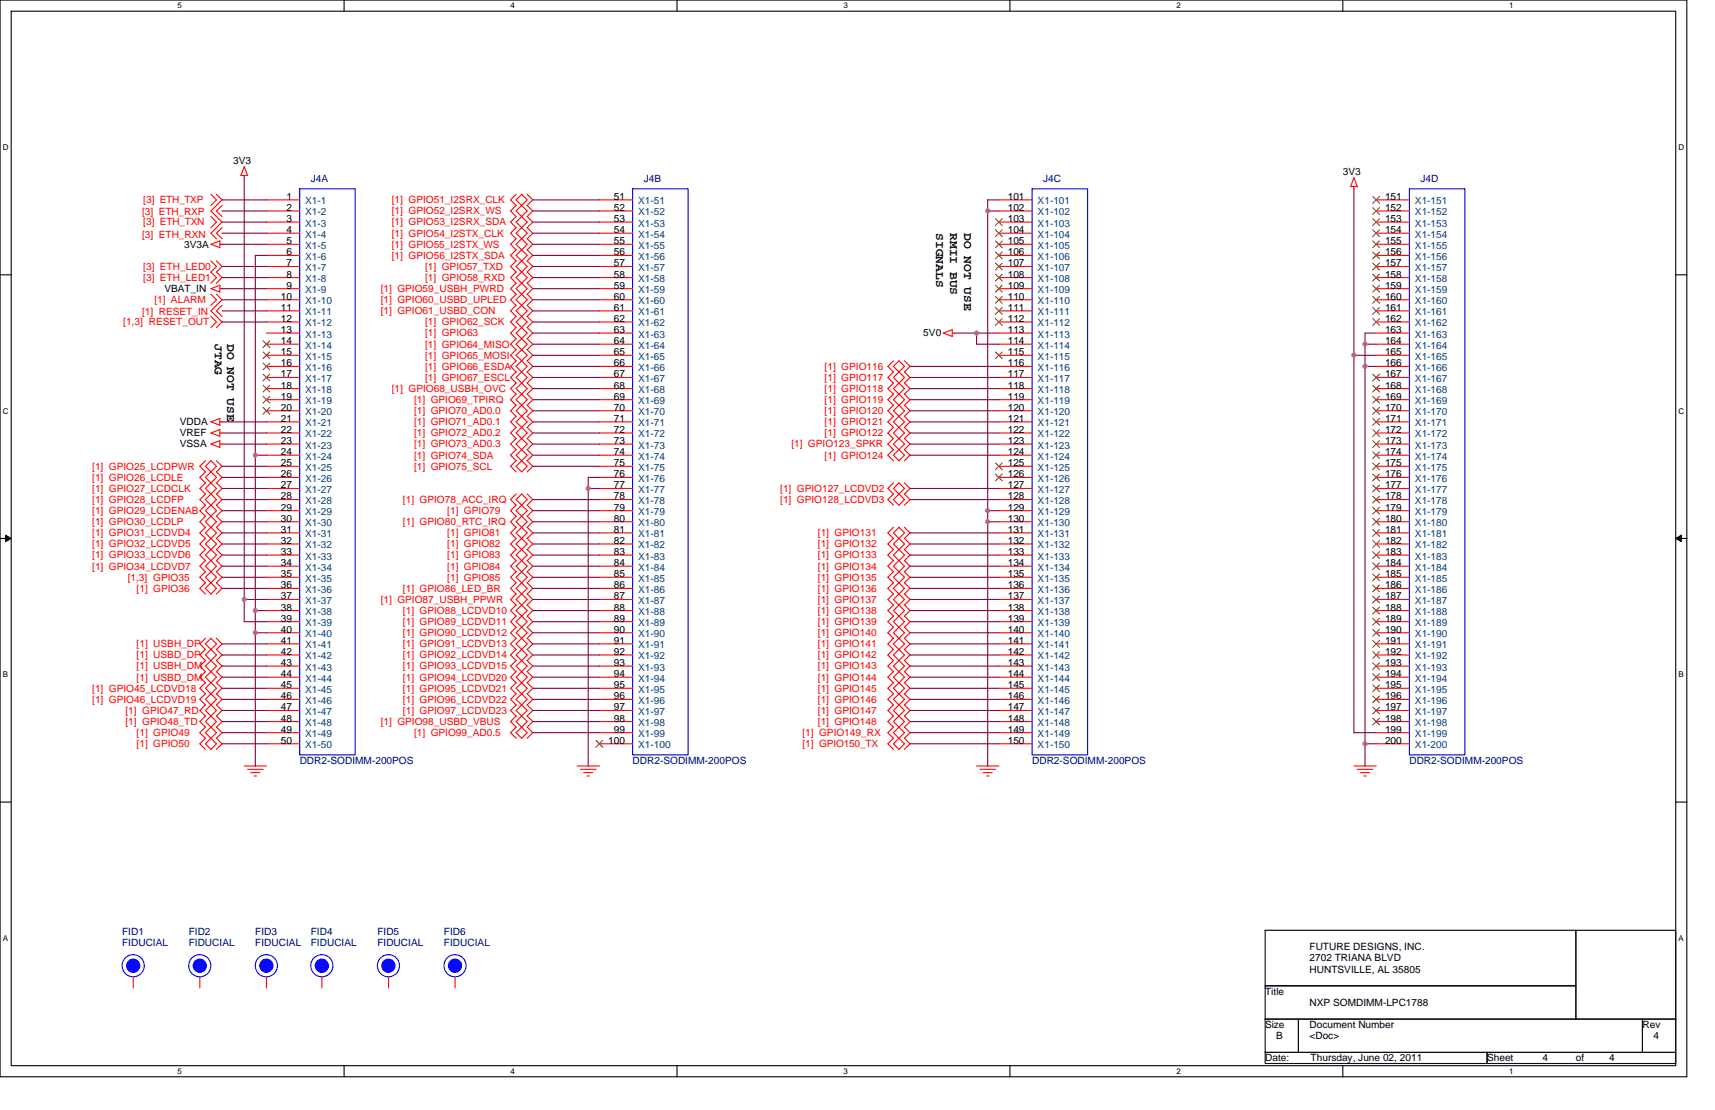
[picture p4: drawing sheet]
<svg xmlns="http://www.w3.org/2000/svg" width="432mm" height="279mm" viewBox="0 0 432 279" stroke-linecap="round" stroke-linejoin="round" font-family="sans-serif">
<path d="M0 0h424.7v271h-424.7zM2.8 2.8h419.1v265.4h-419.1z" fill="none" stroke="#000" stroke-width=".28"/>
<g fill="#fff">
<path d="M44.7 .3h1.1v2.2h-1.1z"/>
<path d="M44.7 268.5h1.1v2.3h-1.1z"/>
</g>
<path d="M86.6 0v2.8M86.6 268.2v2.8" fill="none" stroke="#000" stroke-width=".28"/>
<g fill="#fff">
<path d="M128.5 .3h1.2v2.2h-1.2z"/>
<path d="M128.5 268.5h1.2v2.3h-1.2z"/>
</g>
<path d="M170.5 0v2.8M170.5 268.2v2.8" fill="none" stroke="#000" stroke-width=".28"/>
<g fill="#fff">
<path d="M212.4 .3h1.1v2.2h-1.1z"/>
<path d="M212.4 268.5h1.1v2.3h-1.1z"/>
</g>
<path d="M254.3 0v2.8M254.3 268.2v2.8" fill="none" stroke="#000" stroke-width=".28"/>
<g fill="#fff">
<path d="M296.2 .3h1.1v2.2h-1.1z"/>
<path d="M296.2 268.5h1.1v2.3h-1.1z"/>
</g>
<path d="M338.1 0v2.8M338.1 268.2v2.8" fill="none" stroke="#000" stroke-width=".28"/>
<g fill="#fff">
<path d="M380 .3h1.1v2.2h-1.1z"/>
<path d="M380 268.5h1.1v2.3h-1.1z"/>
<path d="M.7 36h1.5v2.2h-1.5z"/>
<path d="M422.6 36h1.5v2.2h-1.5z"/>
<path d="M.7 102.3h1.5v2.3h-1.5z"/>
<path d="M422.6 102.3h1.5v2.3h-1.5z"/>
</g>
<path d="M0 69.2h2.8M421.9 69.2h2.8" fill="none" stroke="#000" stroke-width=".28"/>
<g fill="#fff">
<path d="M.7 168.7h1.4v2.2h-1.4z"/>
<path d="M422.6 168.7h1.3v2.2h-1.3z"/>
</g>
<path d="M0 135.5h2.8M421.9 135.5h2.8" fill="none" stroke="#000" stroke-width=".28"/>
<path d="M1.4 134.7l1.4 .8-1.4 .8zM421.9 135.5l1.4-.8v1.6z" fill="#000" stroke="#000" stroke-width=".25"/>
<g fill="#fff">
<path d="M.7 235.1h1.4v2.2h-1.4z"/>
<path d="M422.6 235.1h1.4v2.2h-1.4z"/>
</g>
<path d="M0 201.9h2.8M421.9 201.9h2.8M318.5 234.2h78.3v13.9h-78.3zM396.8 234.2h25.1v22.3h-25.1zM318.5 248.1h78.3v8.4h-78.3zM318.5 256.5h8.4v8.4h-8.4zM326.9 256.5h86.6v8.4h-86.6zM413.5 256.5h8.4v8.4h-8.4zM318.5 264.9h55.9v2.8h-55.9zM374.4 264.9h47.5v2.8h-47.5z" fill="none" stroke="#000" stroke-width=".28"/>
<g fill="none" stroke="#f00" stroke-width=".28">
<path d="M53.1 48.9l1.4 1.4-1.4 1.4M53.1 54.5l1.4 1.4-1.4 1.4M54.5 48.9l1.4 1.4-2.8 2.8 2.8 2.8-2.8 2.8 1.4 1.4M55.9 51.7l-1.4 1.4 1.4 1.4M55.9 57.3l-1.4 1.4 1.4 1.4M61.5 44.2v.5M62.3 44.2h-1.7l.9-2.3 .9 2.3M67.1 50.3h8.4M67.1 53.1h8.4M67.1 55.9h8.4M67.1 58.7h8.4M130 48.9l-1.5 1.4 1.5 1.4"/>
<path d="M130 51.7l-1.5 1.4 1.5 1.4-1.5 1.4 1.5 1.4M130 57.3l-1.5 1.4 1.5 1.4M131.3 48.9l1.4 1.4-2.8 2.8 2.8 2.8-2.8 2.8 2.8 2.8-2.8 2.8 1.5 1.4M131.4 48.9l-1.5 1.4 2.8 2.8-2.8 2.8 2.8 2.8-2.8 2.8 2.8 2.8-2.8 2.8 2.8 2.8-2.8 2.8 2.8 2.8-2.8 2.8 2.8 2.7-2.8 2.8 1.5 1.5M132.7 48.9l1.4 1.4-1.4 1.4M132.7 51.7l1.4 1.4-1.4 1.4 1.4 1.4-1.4 1.4M132.7 57.3l1.4 1.4-1.4 1.4M150.9 50.3h8.4M150.9 53.1h8.4M150.9 55.9h8.4M150.9 58.7h8.4M251.5 50.3h8.4"/>
<path d="M251.5 53.1h8.4M251.5 55.9h8.4M251.5 58.7h8.4M340.9 47v.5M340.9 44.7l.9 2.3M340.9 44.7l-.9 2.3h1.7M346.5 50.3h8.4M346.5 53.1h8.4M346.5 55.9h8.4M346.5 58.7h8.4M53.1 61.5l2.3 .8M53.1 65.7l1.4 1.4-1.4 1.4 1.4 1.4-1.4 1.4"/>
<path d="M53.1 74l1.4 1.5-1.4 1.4M53.1 79.6l1.4 1.4-1.4 1.5M54.5 65.7l1.4 1.4-1.4 1.4 1.4 1.4-1.4 1.4M54.5 74l1.4 1.5-2.8 2.8 2.8 2.7-1.4 1.5M55.4 60.6v1.8M55.4 71.8v1.7l-2.3-.9M55.4 72.7h.5M55.4 61.5h.5M55.4 71.8l-2.3 .9M55.4 60.6l-2.3 .9M55.9 76.8l-1.4 1.5 1.4 1.4M67.1 72.7h8.4"/>
<path d="M67.1 61.5h8.4M67.1 64.3h8.4M67.1 67.1h8.4M67.1 69.9h8.4M67.1 75.5h8.4M67.1 78.3h8.4M130 60.1l-1.5 1.4 1.5 1.4-1.5 1.4 1.5 1.4M130 65.7l-1.5 1.4 1.5 1.4-1.5 1.4 1.5 1.4M130 71.2l-1.5 1.5 1.5 1.4M130 74l-1.5 1.5 1.5 1.4-1.5 1.4 1.5 1.4M130 79.6l-1.5 1.4 1.5 1.5M131.3 65.7l1.4 1.4-2.8 2.8 2.8 2.8-2.8 2.8 2.8 2.8-2.8 2.7 2.8 2.8-2.8 2.8 2.8 2.8-2.8 2.8 2.8 2.8-2.8 2.8 2.8 2.8-2.8 2.8 2.8 2.8-2.8 2.8 2.8 2.8-2.8 2.8 2.8 2.8-1.4 1.4"/>
<path d="M132.7 74l1.4 1.5-1.4 1.3 1.4 1.5-1.4 1.4M132.7 79.6l1.4 1.4-1.4 1.5M132.7 60.1l1.4 1.4-1.4 1.4 1.4 1.4-1.4 1.4M132.7 65.7l1.4 1.4-1.4 1.4 1.4 1.4-1.4 1.4M132.7 71.2l1.4 1.5-1.4 1.4M150.9 72.7h8.4M150.9 61.5h8.4M150.9 64.3h8.4M150.9 67.1h8.4M150.9 69.9h8.4M150.9 75.5h8.4M150.9 78.3h8.4"/>
<path d="M251.5 72.7h8.4M251.5 61.5h8.4M251.5 64.3h8.4M251.5 67.1h8.4M251.5 69.9h8.4M251.5 75.5h8.4M251.5 78.3h8.4M346.5 72.7h8.4M346.5 61.5h8.4M346.5 64.3h8.4M346.5 67.1h8.4M346.5 69.9h8.4"/>
<path d="M346.5 75.5h8.4M346.5 78.3h8.4M67.1 83.8h8.4M67.1 81h8.4M67.1 86.6h8.4M67.1 89.4h8.4M67.1 92.2h8.4M67.1 95h8.4M67.1 97.8h8.4M130 82.4l-1.5 1.4 1.5 1.5M130 88l-1.5 1.4 1.5 1.4-1.5 1.4 1.5 1.4M130 85.2l-1.5 1.4 1.5 1.5"/>
<path d="M130 96.4l-1.5 1.4 1.5 1.4-1.5 1.4 1.5 1.4M130 93.6l-1.5 1.4 1.5 1.4M131.3 85.2l1.4 1.4-2.8 2.8 2.8 2.8-2.8 2.8 2.8 2.8-2.8 2.8 2.8 2.8-2.8 2.8 2.8 2.8-2.8 2.8 2.8 2.8-2.8 2.8 1.5 1.4M132.7 85.2l1.4 1.4-1.4 1.5M132.7 88l1.4 1.4-1.4 1.4 1.4 1.4-1.4 1.4M132.7 96.4l1.4 1.4-1.4 1.4 1.4 1.4-1.4 1.4M132.7 93.6l1.4 1.4-1.4 1.4M132.7 82.4l1.4 1.4-1.4 1.5M150.9 83.8h8.4M150.9 81h8.4M150.9 86.6h8.4M150.9 89.4h8.4"/>
<path d="M150.9 92.2h8.4M150.9 95h8.4M150.9 97.8h8.4M225 93.6l-1.5 1.4 1.5 1.4M225 96.4l-1.5 1.4 1.5 1.4-1.5 1.4 1.5 1.4M225 90.8l-1.5 1.4 1.5 1.4M226.3 90.8l1.4 1.4-2.8 2.8 2.8 2.8-2.8 2.8 2.8 2.8-2.8 2.8 2.8 2.8-2.8 2.8 2.8 2.8-1.4 1.4M226.4 90.8l-1.5 1.4 2.8 2.8-2.8 2.8 2.8 2.8-2.8 2.8 2.8 2.8-2.8 2.8 2.8 2.8-2.8 2.8 1.5 1.4M227.7 90.8l1.4 1.4-1.4 1.4M227.7 96.4l1.4 1.4-1.4 1.4 1.4 1.4-1.4 1.4M227.7 93.6l1.4 1.4-1.4 1.4M239.8 83v1.7"/>
<path d="M239.8 83.8h.5M239.8 83l-2.3 .8 2.3 .9M251.5 83.8h8.4M251.5 81h8.4M251.5 86.6h8.4M251.5 89.4h8.4M251.5 92.2h8.4M251.5 95h8.4M251.5 97.8h8.4M346.5 83.8h8.4M346.5 81h8.4M346.5 86.6h8.4"/>
<path d="M346.5 89.4h8.4M346.5 92.2h8.4M346.5 95h8.4M346.5 97.8h8.4M51.7 116l-1.4 1.4 1.4 1.4M51.7 118.7l-1.4 1.5 1.4 1.4M53.1 111.8l2.3 .8M53.1 116l1.4 1.4-2.8 2.8 2.8 2.8-2.8 2.8 2.8 2.7-2.8 2.8 2.8 2.8-2.8 2.8 2.8 2.8-2.8 2.8 2.8 2.8-2.8 2.8 1.4 1.4M53.1 116l-1.4 1.4 2.8 2.8-2.8 2.8 2.8 2.8-2.8 2.7 2.8 2.8-2.8 2.8 2.8 2.8-2.8 2.8 2.8 2.8-2.8 2.8 2.8 2.8-1.4 1.4M54.5 116l1.4 1.4-1.4 1.4M54.5 118.7l1.4 1.5-1.4 1.4M55.4 105.3v1.8l-2.3-.9"/>
<path d="M55.4 108.1v1.8l-2.3-.9M55.4 110.9v1.7M55.4 109h.5M55.4 111.8h.5M55.4 106.2h.5M55.4 108.1l-2.3 .9M55.4 110.9l-2.3 .9M55.4 105.3l-2.3 .9M67.1 109h8.4M67.1 111.8h8.4M67.1 106.2h8.4M67.1 100.6h8.4"/>
<path d="M67.1 103.4h8.4M67.1 114.6h8.4M67.1 117.4h8.4M130 102l-1.5 1.4 1.5 1.4-1.5 1.4 1.5 1.4M130 107.6l-1.5 1.4 1.5 1.4M130 110.4l-1.5 1.4 1.5 1.4-1.5 1.4 1.5 1.4M130 116l-1.5 1.4 1.5 1.4M132.7 102l1.4 1.4-1.4 1.4 1.4 1.4-1.4 1.4M132.7 107.6l1.4 1.4-1.4 1.4M132.7 116l1.4 1.4-1.4 1.4M132.7 110.4l1.4 1.4-1.4 1.4 1.4 1.4-1.4 1.4M150.9 109h8.4"/>
<path d="M150.9 111.8h8.4M150.9 106.2h8.4M150.9 100.6h8.4M150.9 103.4h8.4M150.9 114.6h8.4M150.9 117.4h8.4M225 102l-1.5 1.4 1.5 1.4-1.5 1.4 1.5 1.4M225 107.6l-1.5 1.4 1.5 1.4M225 110.4l-1.5 1.4 1.5 1.4-1.5 1.4 1.5 1.4M227.7 102l1.4 1.4-1.4 1.4 1.4 1.4-1.4 1.4M227.7 107.6l1.4 1.4-1.4 1.4M227.7 110.4l1.4 1.4-1.4 1.4 1.4 1.4-1.4 1.4"/>
<path d="M251.5 109h8.4M251.5 111.8h8.4M251.5 106.2h8.4M251.5 100.6h8.4M251.5 103.4h8.4M251.5 114.6h8.4M251.5 117.4h8.4M346.5 109h8.4M346.5 111.8h8.4M346.5 106.2h8.4M346.5 100.6h8.4M346.5 103.4h8.4"/>
<path d="M346.5 114.6h8.4M346.5 117.4h8.4M51.7 121.5l-1.4 1.5 1.4 1.4M51.7 124.3l-1.4 1.5 1.4 1.4-1.4 1.3 1.4 1.5M51.7 129.9l-1.4 1.4 1.4 1.5M51.7 132.7l-1.4 1.4 1.4 1.5M51.7 135.5l-1.4 1.4 1.4 1.4M51.7 138.3l-1.4 1.4 1.4 1.4-1.4 1.4 1.4 1.4M54.5 121.5l1.4 1.5-1.4 1.4M54.5 124.3l1.4 1.5-1.4 1.3 1.4 1.4-1.4 1.5M54.5 129.9l1.4 1.4-1.4 1.5M54.5 132.7l1.4 1.4-1.4 1.5"/>
<path d="M54.5 135.5l1.4 1.4-1.4 1.4M54.5 138.3l1.4 1.4-1.4 1.4 1.4 1.4-1.4 1.4M67.1 120.2h8.4M67.1 123h8.4M67.1 125.8h8.4M67.1 128.5h8.4M67.1 131.3h8.4M67.1 134.1h8.4M67.1 136.9h8.4M67.1 139.7h8.4M130 124.3l-1.5 1.5 1.5 1.3-1.5 1.4 1.5 1.5M130 138.3l-1.5 1.4 1.5 1.4-1.5 1.4 1.5 1.4"/>
<path d="M130 132.7l-1.5 1.4 1.5 1.5M130 135.5l-1.5 1.4 1.5 1.4M130 129.9l-1.5 1.4 1.5 1.5M131.3 124.3l1.4 1.5-2.8 2.7 2.8 2.8-2.8 2.8 2.8 2.8-2.8 2.8 2.8 2.8-2.8 2.8 2.8 2.8-2.8 2.8 2.8 2.8-2.8 2.8 2.8 2.8-2.8 2.8 2.8 2.8-2.8 2.8 2.8 2.8-2.8 2.7 2.8 2.8-2.8 2.8 2.8 2.8-2.8 2.8 1.5 1.4M131.4 124.3l-1.5 1.5 2.8 2.7-2.8 2.8 2.8 2.8-2.8 2.8 2.8 2.8-2.8 2.8 2.8 2.8-2.8 2.8 2.8 2.8-2.8 2.8 2.8 2.8-2.8 2.8 2.8 2.8-2.8 2.8 2.8 2.8-2.8 2.8 2.8 2.7-2.8 2.8 2.8 2.8-2.8 2.8 2.8 2.8-1.4 1.4M132.7 132.7l1.4 1.4-1.4 1.5M132.7 124.3l1.4 1.5-1.4 1.3 1.4 1.4-1.4 1.5M132.7 138.3l1.4 1.4-1.4 1.4 1.4 1.4-1.4 1.4M132.7 135.5l1.4 1.4-1.4 1.4M132.7 129.9l1.4 1.4-1.4 1.5M150.9 120.2h8.4M150.9 123h8.4"/>
<path d="M150.9 125.8h8.4M150.9 128.5h8.4M150.9 131.3h8.4M150.9 134.1h8.4M150.9 136.9h8.4M150.9 139.7h8.4M225 121.5l-1.5 1.5 1.5 1.4M225 124.3l-1.5 1.5 1.5 1.4M225 138.3l-1.5 1.4 1.5 1.4-1.5 1.4 1.5 1.4M225 135.5l-1.5 1.4 1.5 1.4M225 132.7l-1.5 1.4 1.5 1.5M226.3 121.5l1.4 1.5-2.8 2.8 1.5 1.4"/>
<path d="M226.3 132.7l1.4 1.4-2.8 2.8 2.8 2.8-2.8 2.8 2.8 2.8-2.8 2.8 2.8 2.8-2.8 2.8 2.8 2.8-2.8 2.8 1.5 1.4M226.4 121.5l-1.5 1.5 2.8 2.8-1.4 1.4M226.4 132.7l-1.5 1.4 2.8 2.8-2.8 2.8 2.8 2.8-2.8 2.8 2.8 2.8-2.8 2.8 2.8 2.8-2.8 2.8 2.8 2.8-2.8 2.8 2.8 2.8-2.8 2.8 2.8 2.8-2.8 2.7 2.8 2.8-2.8 2.8 1.5 1.5M227.7 121.5l1.4 1.5-1.4 1.4M227.7 124.3l1.4 1.5-1.4 1.4M227.7 138.3l1.4 1.4-1.4 1.4 1.4 1.4-1.4 1.4M227.7 135.5l1.4 1.4-1.4 1.4M227.7 132.7l1.4 1.4-1.4 1.5M251.5 120.2h8.4M251.5 123h8.4M251.5 125.8h8.4M251.5 128.5h8.4"/>
<path d="M251.5 131.3h8.4M251.5 134.1h8.4M251.5 136.9h8.4M251.5 139.7h8.4M346.5 120.2h8.4M346.5 123h8.4M346.5 125.8h8.4M346.5 128.5h8.4M346.5 131.3h8.4M346.5 134.1h8.4M346.5 136.9h8.4M346.5 139.7h8.4"/>
<path d="M51.7 143.9l-1.4 1.4 1.4 1.4M51.7 146.7l-1.4 1.4 1.4 1.4M54.5 146.7l1.4 1.4-1.4 1.4M54.5 143.9l1.4 1.4-1.4 1.4M67.1 142.5h8.4M67.1 145.3h8.4M67.1 148.1h8.4M67.1 150.9h8.4M67.1 153.7h8.4M67.1 156.5h8.4M67.1 159.3h8.4M130 146.7l-1.5 1.4 1.5 1.4-1.5 1.4 1.5 1.4"/>
<path d="M130 143.9l-1.5 1.4 1.5 1.4M130 152.3l-1.5 1.4 1.5 1.4-1.5 1.4 1.5 1.4M130 157.9l-1.5 1.4 1.5 1.4M132.7 143.9l1.4 1.4-1.4 1.4M132.7 146.7l1.4 1.4-1.4 1.4 1.4 1.4-1.4 1.4M132.7 152.3l1.4 1.4-1.4 1.4 1.4 1.4-1.4 1.4M132.7 157.9l1.4 1.4-1.4 1.4M150.9 142.5h8.4M150.9 145.3h8.4M150.9 148.1h8.4M150.9 150.9h8.4M150.9 153.7h8.4"/>
<path d="M150.9 156.5h8.4M150.9 159.3h8.4M225 157.9l-1.5 1.4 1.5 1.4M225 152.3l-1.5 1.4 1.5 1.4-1.5 1.4 1.5 1.4M225 146.7l-1.5 1.4 1.5 1.4-1.5 1.4 1.5 1.4M225 143.9l-1.5 1.4 1.5 1.4M227.7 157.9l1.4 1.4-1.4 1.4M227.7 152.3l1.4 1.4-1.4 1.4 1.4 1.4-1.4 1.4M227.7 146.7l1.4 1.4-1.4 1.4 1.4 1.4-1.4 1.4M227.7 143.9l1.4 1.4-1.4 1.4M251.5 142.5h8.4M251.5 145.3h8.4"/>
<path d="M251.5 148.1h8.4M251.5 150.9h8.4M251.5 153.7h8.4M251.5 156.5h8.4M251.5 159.3h8.4M346.5 142.5h8.4M346.5 145.3h8.4M346.5 148.1h8.4M346.5 150.9h8.4M346.5 153.7h8.4M346.5 156.5h8.4M346.5 159.3h8.4"/>
<path d="M51.7 166.2l-1.4 1.5 1.4 1.4M51.7 160.7l-1.4 1.4 1.4 1.4-1.4 1.4 1.4 1.4M51.7 169l-1.4 1.5 1.4 1.4M51.7 171.8l-1.4 1.4 1.4 1.5M51.7 174.6l-1.4 1.4 1.4 1.5-1.4 1.3 1.4 1.5M53.1 160.7l1.4 1.4-2.8 2.8 2.8 2.8-2.8 2.8 1.4 1.4M53.1 171.8l1.4 1.4-2.8 2.8 2.8 2.8-2.8 2.8 2.8 2.8-2.8 2.8 1.4 1.4M53.1 160.7l-1.4 1.4 2.8 2.8-2.8 2.8 2.8 2.8-2.8 2.7 2.8 2.8-2.8 2.8 2.8 2.8-2.8 2.8 2.8 2.8-1.4 1.4M54.5 160.7l1.4 1.4-1.4 1.4 1.4 1.4-1.4 1.4M54.5 166.2l1.4 1.5-1.4 1.4M54.5 169l1.4 1.5-1.4 1.4M54.5 171.8l1.4 1.4-1.4 1.5"/>
<path d="M54.5 174.6l1.4 1.4-1.4 1.5 1.4 1.3-1.4 1.5M67.1 162.1h8.4M67.1 164.9h8.4M67.1 167.7h8.4M67.1 170.5h8.4M67.1 173.2h8.4M67.1 176h8.4M67.1 178.8h8.4M130 174.6l-1.5 1.4 1.5 1.4-1.5 1.4 1.5 1.5M130 160.7l-1.5 1.4 1.5 1.3-1.5 1.5 1.5 1.4M130 169l-1.5 1.5 1.5 1.4M130 166.2l-1.5 1.5 1.5 1.4"/>
<path d="M130 171.8l-1.5 1.4 1.5 1.5M132.7 174.6l1.4 1.4-1.4 1.4 1.4 1.4-1.4 1.5M132.7 169l1.4 1.5-1.4 1.4M132.7 160.7l1.4 1.4-1.4 1.3 1.4 1.5-1.4 1.4M132.7 171.8l1.4 1.4-1.4 1.5M132.7 166.2l1.4 1.5-1.4 1.4M150.9 162.1h8.4M150.9 164.9h8.4M150.9 167.7h8.4M150.9 170.5h8.4M150.9 173.2h8.4M150.9 176h8.4"/>
<path d="M150.9 178.8h8.4M225 174.6l-1.5 1.4 1.5 1.5-1.5 1.3 1.5 1.5M225 171.8l-1.5 1.4 1.5 1.5M225 169l-1.5 1.5 1.5 1.4M225 160.7l-1.5 1.4 1.5 1.3-1.5 1.5 1.5 1.4M225 166.2l-1.5 1.5 1.5 1.4M226.3 160.7l1.4 1.4-2.8 2.8 2.8 2.8-2.8 2.8 2.8 2.7-2.8 2.8 2.8 2.8-2.8 2.8 2.8 2.8-2.8 2.8 1.5 1.4M227.7 174.6l1.4 1.4-1.4 1.5 1.4 1.3-1.4 1.5M227.7 171.8l1.4 1.4-1.4 1.5M227.7 169l1.4 1.5-1.4 1.4M227.7 166.2l1.4 1.5-1.4 1.4M227.7 160.7l1.4 1.4-1.4 1.3 1.4 1.5-1.4 1.4"/>
<path d="M251.5 162.1h8.4M251.5 164.9h8.4M251.5 167.7h8.4M251.5 170.5h8.4M251.5 173.2h8.4M251.5 176h8.4M251.5 178.8h8.4M346.5 162.1h8.4M346.5 164.9h8.4M346.5 167.7h8.4M346.5 170.5h8.4M346.5 173.2h8.4"/>
<path d="M346.5 176h8.4M346.5 178.8h8.4M51.7 183l-1.4 1.4 1.4 1.4-1.4 1.4 1.4 1.4M51.7 180.2l-1.4 1.4 1.4 1.4M54.5 180.2l1.4 1.4-1.4 1.4M54.5 183l1.4 1.4-1.4 1.4 1.4 1.4-1.4 1.4M61.5 192.8h5.6M62.3 193.7h4M63.1 194.5h2.3M64 195.3h.6M67.1 181.6h8.4M67.1 184.4h8.4"/>
<path d="M67.1 187.2h8.4M130 183l-1.5 1.4 1.5 1.4M130 180.2l-1.5 1.4 1.5 1.4M132.7 183l1.4 1.4-1.4 1.4M132.7 180.2l1.4 1.4-1.4 1.4M145.3 192.8h5.6M146.2 193.7h3.9M147 194.5h2.2M147.8 195.3h.6M150.9 181.6h8.4M150.9 184.4h8.4M150.9 187.2h8.4"/>
<path d="M225 183l-1.5 1.4 1.5 1.4-1.5 1.4 1.5 1.4M225 180.2l-1.5 1.4 1.5 1.4M226.3 180.2l1.4 1.4-2.8 2.8 2.8 2.8-1.4 1.4M227.7 180.2l1.4 1.4-1.4 1.4M227.7 183l1.4 1.4-1.4 1.4 1.4 1.4-1.4 1.4M245.9 192.8h5.6M246.7 193.7h4M247.5 194.5h2.3M248.4 195.3h.6M251.5 181.6h8.4M251.5 184.4h8.4M251.5 187.2h8.4"/>
<path d="M340.9 192.8h5.6M341.7 193.7h4M342.5 194.5h2.3M343.4 195.3h.6M346.5 181.6h8.4M346.5 184.4h8.4M346.5 187.2h8.4M33.5 245.9v2.8M50.3 245.9v2.8M67.1 245.9v2.8M81 245.9v2.8M97.8 245.9v2.8"/>
<path d="M114.6 245.9v2.8"/>
</g>
<g fill="none" stroke="#00f" stroke-width=".28">
<path d="M75.5 47.5h13.9v142.5h-13.9zM159.3 47.5h13.9v142.5h-13.9zM259.9 47.5h13.9v142.5h-13.9zM354.9 47.5h13.9v142.5h-13.9z"/>
<circle cx="33.5" cy="243.1" r="2.79"/>
<circle cx="50.3" cy="243.1" r="2.79"/>
<circle cx="67.1" cy="243.1" r="2.79"/>
<circle cx="81" cy="243.1" r="2.79"/>
<circle cx="97.8" cy="243.1" r="2.79"/>
<circle cx="114.6" cy="243.1" r="2.79"/>
</g>
<g fill="#00f" stroke="#00f" stroke-width=".28">
<circle cx="114.6" cy="243.1" r="1.66"/>
<circle cx="33.5" cy="243.1" r="1.66"/>
<circle cx="50.3" cy="243.1" r="1.66"/>
<circle cx="67.1" cy="243.1" r="1.66"/>
<circle cx="81" cy="243.1" r="1.66"/>
<circle cx="97.8" cy="243.1" r="1.66"/>
</g>
<g fill="none" stroke="#804000" stroke-width=".25">
<path d="M250.6 55.1l1.7 1.7M250.6 57.8l1.7 1.8M252.3 55.1l-1.7 1.7M252.3 57.8l-1.7 1.8M345.6 49.5l1.7 1.7M345.6 52.3l1.7 1.7M345.6 55.1l1.7 1.7M345.6 57.8l1.7 1.8M347.3 49.5l-1.7 1.7M347.3 52.3l-1.7 1.7M347.3 55.1l-1.7 1.7M347.3 57.8l-1.7 1.8"/>
<path d="M250.6 60.6l1.7 1.8M250.6 63.4l1.7 1.8M250.6 66.2l1.7 1.7M250.6 69l1.7 1.7M250.6 71.8l1.7 1.7M250.6 74.6l1.7 1.7M250.6 77.4l1.7 1.7M252.3 60.6l-1.7 1.8M252.3 63.4l-1.7 1.8M252.3 66.2l-1.7 1.7M252.3 69l-1.7 1.7M252.3 71.8l-1.7 1.7"/>
<path d="M252.3 74.6l-1.7 1.7M252.3 77.4l-1.7 1.7M345.6 60.6l1.7 1.8M345.6 63.4l1.7 1.8M345.6 66.2l1.7 1.7M345.6 69l1.7 1.7M345.6 71.8l1.7 1.7M345.6 74.6l1.7 1.7M345.6 77.4l1.7 1.7M347.3 60.6l-1.7 1.8M347.3 63.4l-1.7 1.8M347.3 66.2l-1.7 1.7"/>
<path d="M347.3 69l-1.7 1.7M347.3 71.8l-1.7 1.7M347.3 74.6l-1.7 1.7M347.3 77.4l-1.7 1.7M66.2 85.8l1.7 1.7M66.2 88.6l1.7 1.7M66.2 91.4l1.7 1.7M66.2 94.2l1.7 1.7M66.2 97l1.7 1.7M66.2 99.8l1.7 1.7M67.9 85.8l-1.7 1.7M67.9 88.6l-1.7 1.7"/>
<path d="M67.9 91.4l-1.7 1.7M67.9 94.2l-1.7 1.7M67.9 97l-1.7 1.7M67.9 99.8l-1.7 1.7M250.6 80.2l1.7 1.7M250.6 88.6l1.7 1.7M252.3 80.2l-1.7 1.7M252.3 88.6l-1.7 1.7M345.6 80.2l1.7 1.7M345.6 94.2l1.7 1.7M345.6 97l1.7 1.7M345.6 99.8l1.7 1.7"/>
<path d="M347.3 80.2l-1.7 1.7M347.3 94.2l-1.7 1.7M347.3 97l-1.7 1.7M347.3 99.8l-1.7 1.7M66.2 102.6l1.7 1.7M67.9 102.6l-1.7 1.7M250.6 116.5l1.7 1.7M250.6 119.3l1.7 1.7M252.3 116.5l-1.7 1.7M252.3 119.3l-1.7 1.7M345.6 102.6l1.7 1.7M345.6 105.3l1.7 1.8"/>
<path d="M345.6 108.1l1.7 1.8M345.6 110.9l1.7 1.7M345.6 113.7l1.7 1.7M345.6 116.5l1.7 1.7M345.6 119.3l1.7 1.7M347.3 102.6l-1.7 1.7M347.3 105.3l-1.7 1.8M347.3 108.1l-1.7 1.8M347.3 110.9l-1.7 1.7M347.3 113.7l-1.7 1.7M347.3 116.5l-1.7 1.7M347.3 119.3l-1.7 1.7"/>
<path d="M345.6 122.1l1.7 1.7M345.6 124.9l1.7 1.7M345.6 127.7l1.7 1.7M345.6 130.5l1.7 1.7M345.6 133.3l1.7 1.7M345.6 136.1l1.7 1.7M345.6 138.9l1.7 1.7M347.3 122.1l-1.7 1.7M347.3 124.9l-1.7 1.7M347.3 127.7l-1.7 1.7M347.3 130.5l-1.7 1.7M347.3 133.3l-1.7 1.7"/>
<path d="M347.3 136.1l-1.7 1.7M347.3 138.9l-1.7 1.7M345.6 141.7l1.7 1.7M345.6 144.5l1.7 1.7M345.6 147.3l1.7 1.7M345.6 150.1l1.7 1.7M345.6 152.8l1.7 1.8M345.6 155.6l1.7 1.8M345.6 158.4l1.7 1.7M347.3 141.7l-1.7 1.7M347.3 144.5l-1.7 1.7M347.3 147.3l-1.7 1.7"/>
<path d="M347.3 150.1l-1.7 1.7M347.3 152.8l-1.7 1.8M347.3 155.6l-1.7 1.8M347.3 158.4l-1.7 1.7M345.6 161.2l1.7 1.7M345.6 164l1.7 1.7M345.6 166.8l1.7 1.7M345.6 169.6l1.7 1.7M345.6 172.4l1.7 1.7M345.6 175.2l1.7 1.7M345.6 178l1.7 1.7M347.3 161.2l-1.7 1.7"/>
<path d="M347.3 164l-1.7 1.7M347.3 166.8l-1.7 1.7M347.3 169.6l-1.7 1.7M347.3 172.4l-1.7 1.7M347.3 175.2l-1.7 1.7M347.3 178l-1.7 1.7M150.1 186.4l1.7 1.7M151.7 186.4l-1.7 1.7M345.6 180.8l1.7 1.7M347.3 180.8l-1.7 1.7"/>
</g>
<g fill="none" stroke="#800040" stroke-width=".28">
<path d="M55.9 50.3h11.2M55.9 53.1h11.2M55.9 55.9h11.2M55.9 58.7h11.2M61.5 44.7v111.8h5.6M134.1 50.3h16.8M134.1 53.1h16.8M134.1 55.9h16.8M134.1 58.7h16.8M248.7 53.1h2.8M251.5 50.3h-2.8v142.5M340.9 47.5v136.9"/>
<path d="M55.9 61.5h11.2M55.9 67.1h11.2M55.9 69.9h11.2M55.9 72.7h11.2M55.9 75.5h11.2M55.9 78.3h11.2M67.1 64.3h-2.8v128.5M134.1 61.5h16.8M134.1 67.1h16.8M134.1 69.9h16.8M134.1 64.3h16.8M134.1 72.7h16.8"/>
<path d="M134.1 75.5h16.8M134.1 78.3h16.8M55.9 81h11.2M134.1 89.4h16.8M134.1 92.2h16.8M134.1 86.6h16.8M134.1 83.8h16.8M134.1 81h16.8M134.1 95h16.8M134.1 97.8h16.8M229.1 92.2h22.4M229.1 95h22.4"/>
<path d="M229.1 97.8h22.4M240.3 83.8h11.2M245.9 86.6h5.6M245.9 83.8v2.8M340.9 89.4h5.6M343.7 92.2h2.8M343.7 86.6h2.8M346.5 83.8h-2.8v109M55.9 106.2h11.2M55.9 109h11.2M55.9 111.8h11.2M55.9 117.4h11.2"/>
<path d="M64.3 114.6h2.8M134.1 114.6h16.8M134.1 106.2h16.8M134.1 109h16.8M134.1 111.8h16.8M134.1 117.4h16.8M134.1 100.6h16.8M134.1 103.4h16.8M229.1 114.6h22.4M229.1 106.2h22.4M229.1 109h22.4M229.1 111.8h22.4"/>
<path d="M229.1 100.6h22.4M229.1 103.4h22.4M55.9 120.2h11.2M55.9 123h11.2M55.9 128.5h11.2M55.9 131.3h11.2M55.9 125.8h11.2M55.9 134.1h11.2M55.9 136.9h11.2M55.9 139.7h11.2M134.1 128.5h16.8M134.1 131.3h16.8"/>
<path d="M134.1 125.8h16.8M134.1 134.1h16.8M134.1 136.9h16.8M134.1 139.7h16.8M148.1 123h2.8M150.9 120.2h-2.8v72.6M229.1 123h22.4M229.1 125.8h22.4M229.1 134.1h22.4M229.1 136.9h22.4M229.1 139.7h22.4M248.7 128.5h2.8"/>
<path d="M248.7 131.3h2.8M55.9 142.5h11.2M55.9 145.3h11.2M55.9 148.1h11.2M61.5 150.9h5.6M64.3 153.7h2.8M64.3 159.3h2.8M134.1 153.7h16.8M134.1 159.3h16.8M134.1 150.9h16.8M134.1 156.5h16.8M134.1 142.5h16.8"/>
<path d="M134.1 145.3h16.8M134.1 148.1h16.8M229.1 153.7h22.4M229.1 159.3h22.4M229.1 150.9h22.4M229.1 156.5h22.4M229.1 142.5h22.4M229.1 145.3h22.4M229.1 148.1h22.4M55.9 162.1h11.2M55.9 164.9h11.2M55.9 167.7h11.2"/>
<path d="M55.9 170.5h11.2M55.9 173.2h11.2M55.9 176h11.2M55.9 178.8h11.2M134.1 162.1h16.8M134.1 164.9h16.8M134.1 167.7h16.8M134.1 170.5h16.8M134.1 173.2h16.8M134.1 176h16.8M134.1 178.8h16.8M229.1 162.1h22.4"/>
<path d="M229.1 164.9h22.4M229.1 167.7h22.4M229.1 170.5h22.4M229.1 173.2h22.4M229.1 176h22.4M229.1 178.8h22.4M55.9 184.4h11.2M55.9 187.2h11.2M55.9 181.6h11.2M134.1 184.4h16.8M134.1 181.6h16.8M229.1 184.4h22.4"/>
<path d="M229.1 187.2h22.4M229.1 181.6h22.4M340.9 184.4h5.6M343.7 187.2h2.8"/>
</g>
<g fill="#f0f" stroke="#f0f" stroke-width=".28">
<circle cx="64.3" cy="114.6" r=".54"/>
<circle cx="64.3" cy="153.7" r=".54"/>
<circle cx="64.3" cy="159.3" r=".54"/>
<circle cx="148.1" cy="122.9" r=".54"/>
<circle cx="61.5" cy="150.9" r=".54"/>
<circle cx="340.9" cy="89.4" r=".54"/>
<circle cx="343.7" cy="92.2" r=".54"/>
<circle cx="343.7" cy="187.2" r=".54"/>
<circle cx="248.7" cy="53.1" r=".54"/>
<circle cx="248.7" cy="128.5" r=".54"/>
<circle cx="248.7" cy="131.3" r=".54"/>
<circle cx="343.7" cy="86.6" r=".54"/>
<circle cx="245.9" cy="83.8" r=".54"/>
</g>
<g font-size="3.1">
<text x="235.7" y="58.7" transform="rotate(90 235.7 58.7)">SIGNALS</text>
<text x="239.2" y="58.7" transform="rotate(90 239.2 58.7)">RMII BUS</text>
<text x="242.7" y="58.7" transform="rotate(90 242.7 58.7)">DO NOT USE</text>
<text x="54.1" y="86.6" transform="rotate(90 54.1 86.6)">JTAG</text>
<text x="57.2" y="86.6" transform="rotate(90 57.2 86.6)">DO NOT USE</text>
</g>
<g font-size="2.5">
<text x="58.7" y="41.4">3V3</text>
<text x="338.1" y="44.2">3V3</text>
<text x="72.1" y="50.3">1</text>
<text x="72.1" y="53.1">2</text>
<text x="154.5" y="50.3">51</text>
<text x="154.5" y="53.1">52</text>
<text x="253.7" y="50.3">101</text>
<text x="253.7" y="53.1">102</text>
<text x="348.7" y="50.3">151</text>
<text x="348.7" y="53.1">152</text>
<text x="72.1" y="55.9">3</text>
<text x="72.1" y="58.7">4</text>
<text x="154.5" y="55.9">53</text>
<text x="154.5" y="58.7">54</text>
<text x="253.7" y="55.9">103</text>
<text x="253.7" y="58.7">104</text>
<text x="348.7" y="55.9">153</text>
<text x="348.7" y="58.7">154</text>
<text x="46.4" y="62.3">3V3A</text>
<text x="72.1" y="61.5">5</text>
<text x="72.1" y="64.3">6</text>
<text x="154.5" y="61.5">55</text>
<text x="154.5" y="64.3">56</text>
<text x="253.7" y="61.5">105</text>
<text x="253.7" y="64.3">106</text>
<text x="348.7" y="61.5">155</text>
<text x="348.7" y="64.3">156</text>
<text x="72.1" y="67.1">7</text>
<text x="72.1" y="69.8">8</text>
<text x="154.5" y="67.1">57</text>
<text x="154.5" y="69.8">58</text>
<text x="253.7" y="67.1">107</text>
<text x="253.7" y="69.8">108</text>
<text x="348.7" y="67.1">157</text>
<text x="348.7" y="69.8">158</text>
<text x="41.4" y="73.5">VBAT_IN</text>
<text x="70.7" y="75.4">10</text>
<text x="72.1" y="72.6">9</text>
<text x="154.5" y="72.6">59</text>
<text x="154.5" y="75.4">60</text>
<text x="253.7" y="72.6">109</text>
<text x="253.7" y="75.4">110</text>
<text x="348.7" y="72.6">159</text>
<text x="348.7" y="75.4">160</text>
<text x="70.7" y="78.2">11</text>
<text x="70.7" y="81">12</text>
<text x="70.7" y="83.8">13</text>
<text x="154.5" y="78.2">61</text>
<text x="154.5" y="81">62</text>
<text x="154.5" y="83.8">63</text>
<text x="253.7" y="78.2">111</text>
<text x="253.7" y="81">112</text>
<text x="253.7" y="83.8">113</text>
<text x="348.7" y="78.2">161</text>
<text x="348.7" y="81">162</text>
<text x="348.7" y="83.8">163</text>
<text x="70.7" y="86.6">14</text>
<text x="70.7" y="89.4">15</text>
<text x="154.5" y="86.6">64</text>
<text x="154.5" y="89.4">65</text>
<text x="232.5" y="84.7">5V0</text>
<text x="253.7" y="86.6">114</text>
<text x="253.7" y="89.4">115</text>
<text x="348.7" y="86.6">164</text>
<text x="348.7" y="89.4">165</text>
<text x="70.7" y="92.2">16</text>
<text x="70.7" y="95">17</text>
<text x="154.5" y="92.2">66</text>
<text x="154.5" y="95">67</text>
<text x="253.7" y="92.2">116</text>
<text x="253.7" y="95">117</text>
<text x="348.7" y="92.2">166</text>
<text x="348.7" y="95">167</text>
<text x="70.7" y="97.8">18</text>
<text x="70.7" y="100.6">19</text>
<text x="154.5" y="97.8">68</text>
<text x="154.5" y="100.6">69</text>
<text x="253.7" y="97.8">118</text>
<text x="253.7" y="100.6">119</text>
<text x="348.7" y="97.8">168</text>
<text x="348.7" y="100.6">169</text>
<text x="45.3" y="107">VDDA</text>
<text x="70.7" y="103.4">20</text>
<text x="70.7" y="106.2">21</text>
<text x="154.5" y="103.4">70</text>
<text x="154.5" y="106.2">71</text>
<text x="253.7" y="103.4">120</text>
<text x="253.7" y="106.2">121</text>
<text x="348.7" y="103.4">170</text>
<text x="348.7" y="106.2">171</text>
<text x="45.3" y="109.8">VREF</text>
<text x="45.3" y="112.6">VSSA</text>
<text x="70.7" y="109">22</text>
<text x="70.7" y="111.8">23</text>
<text x="154.5" y="109">72</text>
<text x="154.5" y="111.8">73</text>
<text x="253.7" y="109">122</text>
<text x="253.7" y="111.8">123</text>
<text x="348.7" y="109">172</text>
<text x="348.7" y="111.8">173</text>
<text x="70.7" y="114.6">24</text>
<text x="70.7" y="117.3">25</text>
<text x="154.5" y="114.6">74</text>
<text x="154.5" y="117.3">75</text>
<text x="253.7" y="114.6">124</text>
<text x="253.7" y="117.3">125</text>
<text x="348.7" y="114.6">174</text>
<text x="348.7" y="117.3">175</text>
<text x="70.7" y="120.1">26</text>
<text x="70.7" y="122.9">27</text>
<text x="70.7" y="125.7">28</text>
<text x="154.5" y="120.1">76</text>
<text x="154.5" y="122.9">77</text>
<text x="154.5" y="125.7">78</text>
<text x="253.7" y="120.1">126</text>
<text x="253.7" y="122.9">127</text>
<text x="253.7" y="125.7">128</text>
<text x="348.7" y="120.1">176</text>
<text x="348.7" y="122.9">177</text>
<text x="348.7" y="125.7">178</text>
<text x="70.7" y="128.5">29</text>
<text x="70.7" y="131.3">30</text>
<text x="154.5" y="128.5">79</text>
<text x="154.5" y="131.3">80</text>
<text x="253.7" y="128.5">129</text>
<text x="253.7" y="131.3">130</text>
<text x="348.7" y="128.5">179</text>
<text x="348.7" y="131.3">180</text>
<text x="70.7" y="134.1">31</text>
<text x="70.7" y="136.9">32</text>
<text x="154.5" y="134.1">81</text>
<text x="154.5" y="136.9">82</text>
<text x="253.7" y="134.1">131</text>
<text x="253.7" y="136.9">132</text>
<text x="348.7" y="134.1">181</text>
<text x="348.7" y="136.9">182</text>
<text x="70.7" y="139.7">33</text>
<text x="70.7" y="142.5">34</text>
<text x="154.5" y="139.7">83</text>
<text x="154.5" y="142.5">84</text>
<text x="253.7" y="139.7">133</text>
<text x="253.7" y="142.5">134</text>
<text x="348.7" y="139.7">183</text>
<text x="348.7" y="142.5">184</text>
<text x="70.7" y="145.3">35</text>
<text x="70.7" y="148.1">36</text>
<text x="154.5" y="145.3">85</text>
<text x="154.5" y="148.1">86</text>
<text x="253.7" y="145.3">135</text>
<text x="253.7" y="148.1">136</text>
<text x="348.7" y="145.3">185</text>
<text x="348.7" y="148.1">186</text>
<text x="70.7" y="150.9">37</text>
<text x="70.7" y="153.7">38</text>
<text x="154.5" y="150.9">87</text>
<text x="154.5" y="153.7">88</text>
<text x="253.7" y="150.9">137</text>
<text x="253.7" y="153.7">138</text>
<text x="348.7" y="150.9">187</text>
<text x="348.7" y="153.7">188</text>
<text x="70.7" y="156.5">39</text>
<text x="70.7" y="159.3">40</text>
<text x="154.5" y="156.5">89</text>
<text x="154.5" y="159.3">90</text>
<text x="253.7" y="156.5">139</text>
<text x="253.7" y="159.3">140</text>
<text x="348.7" y="156.5">189</text>
<text x="348.7" y="159.3">190</text>
<text x="70.7" y="162.1">41</text>
<text x="70.7" y="164.8">42</text>
<text x="70.7" y="167.6">43</text>
<text x="154.5" y="162.1">91</text>
<text x="154.5" y="164.8">92</text>
<text x="154.5" y="167.6">93</text>
<text x="253.7" y="162.1">141</text>
<text x="253.7" y="164.8">142</text>
<text x="253.7" y="167.6">143</text>
<text x="348.7" y="162.1">191</text>
<text x="348.7" y="164.8">192</text>
<text x="348.7" y="167.6">193</text>
<text x="70.7" y="170.4">44</text>
<text x="70.7" y="173.2">45</text>
<text x="154.5" y="170.4">94</text>
<text x="154.5" y="173.2">95</text>
<text x="253.7" y="170.4">144</text>
<text x="253.7" y="173.2">145</text>
<text x="348.7" y="170.4">194</text>
<text x="348.7" y="173.2">195</text>
<text x="70.7" y="176">46</text>
<text x="70.7" y="178.8">47</text>
<text x="154.5" y="176">96</text>
<text x="154.5" y="178.8">97</text>
<text x="253.7" y="176">146</text>
<text x="253.7" y="178.8">147</text>
<text x="348.7" y="176">196</text>
<text x="348.7" y="178.8">197</text>
<text x="70.7" y="181.6">48</text>
<text x="70.7" y="184.4">49</text>
<text x="154.5" y="181.6">98</text>
<text x="154.5" y="184.4">99</text>
<text x="253.7" y="181.6">148</text>
<text x="253.7" y="184.4">149</text>
<text x="348.7" y="181.6">198</text>
<text x="348.7" y="184.4">199</text>
<text x="70.7" y="187.2">50</text>
<text x="153.1" y="187.2">100</text>
<text x="253.7" y="187.2">150</text>
<text x="348.7" y="187.2">200</text>
<text x="329.7" y="239.2">FUTURE DESIGNS, INC.</text>
<text x="329.7" y="242">2702 TRIANA BLVD</text>
<text x="329.7" y="244.8">HUNTSVILLE, AL 35805</text>
<text x="318.5" y="250.4">Title</text>
<text x="329.7" y="253.2">NXP SOMDIMM-LPC1788</text>
<text x="318.5" y="258.8">Size</text>
<text x="321.3" y="261.6">B</text>
<text x="329.7" y="258.8">Document Number</text>
<text x="329.7" y="261.6">&lt;Doc&gt;</text>
<text x="413.5" y="258.8">Rev</text>
<text x="416.3" y="261.6">4</text>
<text x="318.5" y="267.1">Date:</text>
<text x="330" y="267.1">Thursday, June 02, 2011</text>
<text x="374.4" y="267.1">Sheet</text>
<text x="388.4" y="267.1">4</text>
<text x="396.8" y="267.1">of</text>
<text x="405.2" y="267.1">4</text>
</g>
<g font-size="2.5" fill="#000080">
<text x="78.3" y="45.8">J4A</text>
<text x="162.1" y="45.8">J4B</text>
<text x="262.7" y="45.8">J4C</text>
<text x="357.7" y="45.8">J4D</text>
<text x="75.5" y="192.3">DDR2-SODIMM-200POS</text>
<text x="159.3" y="192.3">DDR2-SODIMM-200POS</text>
<text x="259.9" y="192.3">DDR2-SODIMM-200POS</text>
<text x="354.9" y="192.3">DDR2-SODIMM-200POS</text>
<text x="30.8" y="235.3">FID1</text>
<text x="30.8" y="238.1">FIDUCIAL</text>
<text x="47.5" y="235.3">FID2</text>
<text x="47.5" y="238.1">FIDUCIAL</text>
<text x="64.3" y="235.3">FID3</text>
<text x="64.3" y="238.1">FIDUCIAL</text>
<text x="78.3" y="235.3">FID4</text>
<text x="78.3" y="238.1">FIDUCIAL</text>
<text x="95" y="235.3">FID5</text>
<text x="95" y="238.1">FIDUCIAL</text>
<text x="111.8" y="235.3">FID6</text>
<text x="111.8" y="238.1">FIDUCIAL</text>
</g>
<g font-size="2.5" fill="#f00">
<text x="36.1" y="51.2">[3] ETH_TXP</text>
<text x="98.7" y="51.2">[1] GPIO51_I2SRX_CLK</text>
<text x="98.7" y="54">[1] GPIO52_I2SRX_WS</text>
<text x="35.8" y="54.2">[3] ETH_RXP</text>
<text x="35.8" y="59.8">[3] ETH_RXN</text>
<text x="36.1" y="56.7">[3] ETH_TXN</text>
<text x="98.7" y="59.5">[1] GPIO54_I2STX_CLK</text>
<text x="98.7" y="56.7">[1] GPIO53_I2SRX_SDA</text>
<text x="98.7" y="65.1">[1] GPIO56_I2STX_SDA</text>
<text x="98.7" y="62.3">[1] GPIO55_I2STX_WS</text>
<text x="36.1" y="67.9">[3] ETH_LED0</text>
<text x="36.1" y="70.7">[3] ETH_LED1</text>
<text x="107" y="67.9">[1] GPIO57_TXD</text>
<text x="107" y="70.7">[1] GPIO58_RXD</text>
<text x="38.9" y="76.3">[1] ALARM</text>
<text x="95.9" y="76.3">[1] GPIO60_USBD_UPLED</text>
<text x="95.9" y="73.5">[1] GPIO59_USBH_PWRD</text>
<text x="31" y="81.9">[1,3] RESET_OUT</text>
<text x="35.8" y="79.4">[1] RESET_IN</text>
<text x="95.9" y="79.1">[1] GPIO61_USBD_CON</text>
<text x="107" y="81.9">[1] GPIO62_SCK</text>
<text x="107" y="87.5">[1] GPIO64_MISO</text>
<text x="107" y="84.7">[1] GPIO63</text>
<text x="107" y="95.9">[1] GPIO67_ESCL</text>
<text x="107" y="93.1">[1] GPIO66_ESDA</text>
<text x="107" y="90.3">[1] GPIO65_MOSI</text>
<text x="207.6" y="93.1">[1] GPIO116</text>
<text x="207.6" y="95.9">[1] GPIO117</text>
<text x="98.7" y="98.7">[1] GPIO68_USBH_OVC</text>
<text x="104.2" y="101.5">[1] GPIO69_TPIRQ</text>
<text x="207.6" y="98.7">[1] GPIO118</text>
<text x="207.6" y="101.5">[1] GPIO119</text>
<text x="104.2" y="107">[1] GPIO71_AD0.1</text>
<text x="104.2" y="104.2">[1] GPIO70_AD0.0</text>
<text x="207.6" y="104.2">[1] GPIO120</text>
<text x="207.6" y="107">[1] GPIO121</text>
<text x="104.2" y="112.6">[1] GPIO73_AD0.3</text>
<text x="104.2" y="109.8">[1] GPIO72_AD0.2</text>
<text x="199.2" y="112.6">[1] GPIO123_SPKR</text>
<text x="207.6" y="109.8">[1] GPIO122</text>
<text x="23.2" y="118.2">[1] GPIO25_LCDPWR</text>
<text x="104.2" y="118.2">[1] GPIO75_SCL</text>
<text x="104.2" y="115.4">[1] GPIO74_SDA</text>
<text x="207.6" y="115.4">[1] GPIO124</text>
<text x="23.2" y="121">[1] GPIO26_LCDLE</text>
<text x="23.2" y="123.8">[1] GPIO27_LCDCLK</text>
<text x="196.4" y="123.8">[1] GPIO127_LCDVD2</text>
<text x="23.2" y="126.6">[1] GPIO28_LCDFP</text>
<text x="23.2" y="129.4">[1] GPIO29_LCDENAB</text>
<text x="101.5" y="126.6">[1] GPIO78_ACC_IRQ</text>
<text x="112.6" y="129.4">[1] GPIO79</text>
<text x="196.4" y="126.6">[1] GPIO128_LCDVD3</text>
<text x="23.2" y="132.2">[1] GPIO30_LCDLP</text>
<text x="23.2" y="135">[1] GPIO31_LCDVD4</text>
<text x="23.2" y="137.8">[1] GPIO32_LCDVD5</text>
<text x="101.5" y="132.2">[1] GPIO80_RTC_IRQ</text>
<text x="112.6" y="135">[1] GPIO81</text>
<text x="112.6" y="137.8">[1] GPIO82</text>
<text x="205.9" y="137.8">[1] GPIO132</text>
<text x="205.9" y="135">[1] GPIO131</text>
<text x="23.2" y="140.6">[1] GPIO33_LCDVD6</text>
<text x="23.2" y="143.4">[1] GPIO34_LCDVD7</text>
<text x="112.6" y="140.6">[1] GPIO83</text>
<text x="112.6" y="143.4">[1] GPIO84</text>
<text x="205.9" y="143.4">[1] GPIO134</text>
<text x="205.9" y="140.6">[1] GPIO133</text>
<text x="32.2" y="146.2">[1,3] GPIO35</text>
<text x="34.4" y="148.9">[1] GPIO36</text>
<text x="101.5" y="148.9">[1] GPIO86_LED_BR</text>
<text x="112.6" y="146.2">[1] GPIO85</text>
<text x="205.9" y="148.9">[1] GPIO136</text>
<text x="205.9" y="146.2">[1] GPIO135</text>
<text x="95.9" y="151.7">[1] GPIO87_USBH_PPWR</text>
<text x="101.5" y="154.5">[1] GPIO88_LCDVD10</text>
<text x="205.9" y="154.5">[1] GPIO138</text>
<text x="205.9" y="151.7">[1] GPIO137</text>
<text x="101.5" y="160.1">[1] GPIO90_LCDVD12</text>
<text x="101.5" y="157.3">[1] GPIO89_LCDVD11</text>
<text x="205.9" y="160.1">[1] GPIO140</text>
<text x="205.9" y="157.3">[1] GPIO139</text>
<text x="34.4" y="162.9">[1] USBH_DP</text>
<text x="34.4" y="165.7">[1] USBD_DP</text>
<text x="101.5" y="162.9">[1] GPIO91_LCDVD13</text>
<text x="101.5" y="165.7">[1] GPIO92_LCDVD14</text>
<text x="205.9" y="165.7">[1] GPIO142</text>
<text x="205.9" y="162.9">[1] GPIO141</text>
<text x="34.4" y="168.5">[1] USBH_DM</text>
<text x="34.4" y="171.3">[1] USBD_DM</text>
<text x="101.5" y="171.3">[1] GPIO94_LCDVD20</text>
<text x="101.5" y="168.5">[1] GPIO93_LCDVD15</text>
<text x="205.9" y="171.3">[1] GPIO144</text>
<text x="205.9" y="168.5">[1] GPIO143</text>
<text x="23.2" y="174.1">[1] GPIO45_LCDVD18</text>
<text x="23.2" y="176.9">[1] GPIO46_LCDVD19</text>
<text x="31.6" y="179.7">[1] GPIO47_RD</text>
<text x="101.5" y="174.1">[1] GPIO95_LCDVD21</text>
<text x="101.5" y="176.9">[1] GPIO96_LCDVD22</text>
<text x="101.5" y="179.7">[1] GPIO97_LCDVD23</text>
<text x="205.9" y="179.7">[1] GPIO147</text>
<text x="205.9" y="176.9">[1] GPIO146</text>
<text x="205.9" y="174.1">[1] GPIO145</text>
<text x="31.6" y="182.5">[1] GPIO48_TD</text>
<text x="34.4" y="185.3">[1] GPIO49</text>
<text x="95.9" y="182.5">[1] GPIO98_USBD_VBUS</text>
<text x="104.2" y="185.3">[1] GPIO99_AD0.5</text>
<text x="202" y="185.3">[1] GPIO149_RX</text>
<text x="205.9" y="182.5">[1] GPIO148</text>
<text x="34.4" y="188.1">[1] GPIO50</text>
<text x="202" y="188.1">[1] GPIO150_TX</text>
</g>
<g font-size="2.5" fill="#004080">
<text x="76.9" y="51.4">X1-1</text>
<text x="160.7" y="51.4">X1-51</text>
<text x="261.3" y="51.4">X1-101</text>
<text x="356.3" y="51.4">X1-151</text>
<text x="76.9" y="54.2">X1-2</text>
<text x="76.9" y="57">X1-3</text>
<text x="76.9" y="59.8">X1-4</text>
<text x="160.7" y="54.2">X1-52</text>
<text x="160.7" y="57">X1-53</text>
<text x="160.7" y="59.8">X1-54</text>
<text x="261.3" y="54.2">X1-102</text>
<text x="261.3" y="57">X1-103</text>
<text x="261.3" y="59.8">X1-104</text>
<text x="356.3" y="54.2">X1-152</text>
<text x="356.3" y="57">X1-153</text>
<text x="356.3" y="59.8">X1-154</text>
<text x="76.9" y="62.6">X1-5</text>
<text x="76.9" y="65.4">X1-6</text>
<text x="160.7" y="62.6">X1-55</text>
<text x="160.7" y="65.4">X1-56</text>
<text x="261.3" y="62.6">X1-105</text>
<text x="261.3" y="65.4">X1-106</text>
<text x="356.3" y="62.6">X1-155</text>
<text x="356.3" y="65.4">X1-156</text>
<text x="76.9" y="68.2">X1-7</text>
<text x="76.9" y="71">X1-8</text>
<text x="160.7" y="68.2">X1-57</text>
<text x="160.7" y="71">X1-58</text>
<text x="261.3" y="68.2">X1-107</text>
<text x="261.3" y="71">X1-108</text>
<text x="356.3" y="68.2">X1-157</text>
<text x="356.3" y="71">X1-158</text>
<text x="76.9" y="73.8">X1-9</text>
<text x="76.9" y="76.6">X1-10</text>
<text x="160.7" y="73.8">X1-59</text>
<text x="160.7" y="76.6">X1-60</text>
<text x="261.3" y="73.8">X1-109</text>
<text x="261.3" y="76.6">X1-110</text>
<text x="356.3" y="73.8">X1-159</text>
<text x="356.3" y="76.6">X1-160</text>
<text x="76.9" y="79.4">X1-11</text>
<text x="76.9" y="82.2">X1-12</text>
<text x="160.7" y="79.4">X1-61</text>
<text x="160.7" y="82.2">X1-62</text>
<text x="261.3" y="79.4">X1-111</text>
<text x="261.3" y="82.2">X1-112</text>
<text x="356.3" y="79.4">X1-161</text>
<text x="356.3" y="82.2">X1-162</text>
<text x="76.9" y="85">X1-13</text>
<text x="76.9" y="87.8">X1-14</text>
<text x="160.7" y="85">X1-63</text>
<text x="160.7" y="87.8">X1-64</text>
<text x="261.3" y="85">X1-113</text>
<text x="261.3" y="87.8">X1-114</text>
<text x="356.3" y="85">X1-163</text>
<text x="356.3" y="87.8">X1-164</text>
<text x="76.9" y="90.5">X1-15</text>
<text x="76.9" y="93.3">X1-16</text>
<text x="160.7" y="90.5">X1-65</text>
<text x="160.7" y="93.3">X1-66</text>
<text x="261.3" y="90.5">X1-115</text>
<text x="261.3" y="93.3">X1-116</text>
<text x="356.3" y="90.5">X1-165</text>
<text x="356.3" y="93.3">X1-166</text>
<text x="76.9" y="96.1">X1-17</text>
<text x="76.9" y="98.9">X1-18</text>
<text x="76.9" y="101.7">X1-19</text>
<text x="160.7" y="96.1">X1-67</text>
<text x="160.7" y="98.9">X1-68</text>
<text x="160.7" y="101.7">X1-69</text>
<text x="261.3" y="96.1">X1-117</text>
<text x="261.3" y="98.9">X1-118</text>
<text x="261.3" y="101.7">X1-119</text>
<text x="356.3" y="96.1">X1-167</text>
<text x="356.3" y="98.9">X1-168</text>
<text x="356.3" y="101.7">X1-169</text>
<text x="76.9" y="104.5">X1-20</text>
<text x="76.9" y="107.3">X1-21</text>
<text x="160.7" y="104.5">X1-70</text>
<text x="160.7" y="107.3">X1-71</text>
<text x="261.3" y="104.5">X1-120</text>
<text x="261.3" y="107.3">X1-121</text>
<text x="356.3" y="104.5">X1-170</text>
<text x="356.3" y="107.3">X1-171</text>
<text x="76.9" y="110.1">X1-22</text>
<text x="76.9" y="112.9">X1-23</text>
<text x="160.7" y="110.1">X1-72</text>
<text x="160.7" y="112.9">X1-73</text>
<text x="261.3" y="110.1">X1-122</text>
<text x="261.3" y="112.9">X1-123</text>
<text x="356.3" y="110.1">X1-172</text>
<text x="356.3" y="112.9">X1-173</text>
<text x="76.9" y="115.7">X1-24</text>
<text x="76.9" y="118.5">X1-25</text>
<text x="160.7" y="115.7">X1-74</text>
<text x="160.7" y="118.5">X1-75</text>
<text x="261.3" y="115.7">X1-124</text>
<text x="261.3" y="118.5">X1-125</text>
<text x="356.3" y="115.7">X1-174</text>
<text x="356.3" y="118.5">X1-175</text>
<text x="76.9" y="121.3">X1-26</text>
<text x="76.9" y="124.1">X1-27</text>
<text x="160.7" y="121.3">X1-76</text>
<text x="160.7" y="124.1">X1-77</text>
<text x="261.3" y="121.3">X1-126</text>
<text x="261.3" y="124.1">X1-127</text>
<text x="356.3" y="121.3">X1-176</text>
<text x="356.3" y="124.1">X1-177</text>
<text x="76.9" y="126.9">X1-28</text>
<text x="76.9" y="129.7">X1-29</text>
<text x="160.7" y="126.9">X1-78</text>
<text x="160.7" y="129.7">X1-79</text>
<text x="261.3" y="126.9">X1-128</text>
<text x="261.3" y="129.7">X1-129</text>
<text x="356.3" y="126.9">X1-178</text>
<text x="356.3" y="129.7">X1-179</text>
<text x="76.9" y="132.5">X1-30</text>
<text x="76.9" y="135.3">X1-31</text>
<text x="160.7" y="132.5">X1-80</text>
<text x="160.7" y="135.3">X1-81</text>
<text x="261.3" y="132.5">X1-130</text>
<text x="261.3" y="135.3">X1-131</text>
<text x="356.3" y="132.5">X1-180</text>
<text x="356.3" y="135.3">X1-181</text>
<text x="76.9" y="138">X1-32</text>
<text x="76.9" y="140.8">X1-33</text>
<text x="76.9" y="143.6">X1-34</text>
<text x="160.7" y="138">X1-82</text>
<text x="160.7" y="140.8">X1-83</text>
<text x="160.7" y="143.6">X1-84</text>
<text x="261.3" y="138">X1-132</text>
<text x="261.3" y="140.8">X1-133</text>
<text x="261.3" y="143.6">X1-134</text>
<text x="356.3" y="138">X1-182</text>
<text x="356.3" y="140.8">X1-183</text>
<text x="356.3" y="143.6">X1-184</text>
<text x="76.9" y="146.4">X1-35</text>
<text x="76.9" y="149.2">X1-36</text>
<text x="160.7" y="146.4">X1-85</text>
<text x="160.7" y="149.2">X1-86</text>
<text x="261.3" y="146.4">X1-135</text>
<text x="261.3" y="149.2">X1-136</text>
<text x="356.3" y="146.4">X1-185</text>
<text x="356.3" y="149.2">X1-186</text>
<text x="76.9" y="152">X1-37</text>
<text x="76.9" y="154.8">X1-38</text>
<text x="160.7" y="152">X1-87</text>
<text x="160.7" y="154.8">X1-88</text>
<text x="261.3" y="152">X1-137</text>
<text x="261.3" y="154.8">X1-138</text>
<text x="356.3" y="152">X1-187</text>
<text x="356.3" y="154.8">X1-188</text>
<text x="76.9" y="157.6">X1-39</text>
<text x="76.9" y="160.4">X1-40</text>
<text x="160.7" y="157.6">X1-89</text>
<text x="160.7" y="160.4">X1-90</text>
<text x="261.3" y="157.6">X1-139</text>
<text x="261.3" y="160.4">X1-140</text>
<text x="356.3" y="157.6">X1-189</text>
<text x="356.3" y="160.4">X1-190</text>
<text x="76.9" y="163.2">X1-41</text>
<text x="76.9" y="166">X1-42</text>
<text x="160.7" y="163.2">X1-91</text>
<text x="160.7" y="166">X1-92</text>
<text x="261.3" y="163.2">X1-141</text>
<text x="261.3" y="166">X1-142</text>
<text x="356.3" y="163.2">X1-191</text>
<text x="356.3" y="166">X1-192</text>
<text x="76.9" y="168.8">X1-43</text>
<text x="76.9" y="171.6">X1-44</text>
<text x="160.7" y="168.8">X1-93</text>
<text x="160.7" y="171.6">X1-94</text>
<text x="261.3" y="168.8">X1-143</text>
<text x="261.3" y="171.6">X1-144</text>
<text x="356.3" y="168.8">X1-193</text>
<text x="356.3" y="171.6">X1-194</text>
<text x="76.9" y="174.4">X1-45</text>
<text x="76.9" y="177.2">X1-46</text>
<text x="76.9" y="180">X1-47</text>
<text x="160.7" y="174.4">X1-95</text>
<text x="160.7" y="177.2">X1-96</text>
<text x="160.7" y="180">X1-97</text>
<text x="261.3" y="174.4">X1-145</text>
<text x="261.3" y="177.2">X1-146</text>
<text x="261.3" y="180">X1-147</text>
<text x="356.3" y="174.4">X1-195</text>
<text x="356.3" y="177.2">X1-196</text>
<text x="356.3" y="180">X1-197</text>
<text x="76.9" y="182.7">X1-48</text>
<text x="76.9" y="185.5">X1-49</text>
<text x="160.7" y="182.7">X1-98</text>
<text x="160.7" y="185.5">X1-99</text>
<text x="261.3" y="182.7">X1-148</text>
<text x="261.3" y="185.5">X1-149</text>
<text x="356.3" y="182.7">X1-198</text>
<text x="356.3" y="185.5">X1-199</text>
<text x="76.9" y="188.3">X1-50</text>
<text x="160.7" y="188.3">X1-100</text>
<text x="261.3" y="188.3">X1-150</text>
<text x="356.3" y="188.3">X1-200</text>
</g>
<g font-size="2">
<text x="44.7" y="2.1">5</text>
<text x="128.5" y="2.1">4</text>
<text x="212.4" y="2.1">3</text>
<text x="296.2" y="2.1">2</text>
<text x="380" y="2.1">1</text>
<text x=".7" y="37.8">D</text>
<text x="422.6" y="37.8">D</text>
<text x=".7" y="104.1">C</text>
<text x="422.6" y="104.1">C</text>
<text x=".7" y="170.5">B</text>
<text x="422.6" y="170.5">B</text>
<text x=".7" y="236.9">A</text>
<text x="422.6" y="236.9">A</text>
<text x="44.7" y="270.3">5</text>
<text x="128.5" y="270.3">4</text>
<text x="212.4" y="270.3">3</text>
<text x="296.2" y="270.3">2</text>
<text x="380" y="270.3">1</text>
</g>
</svg>
